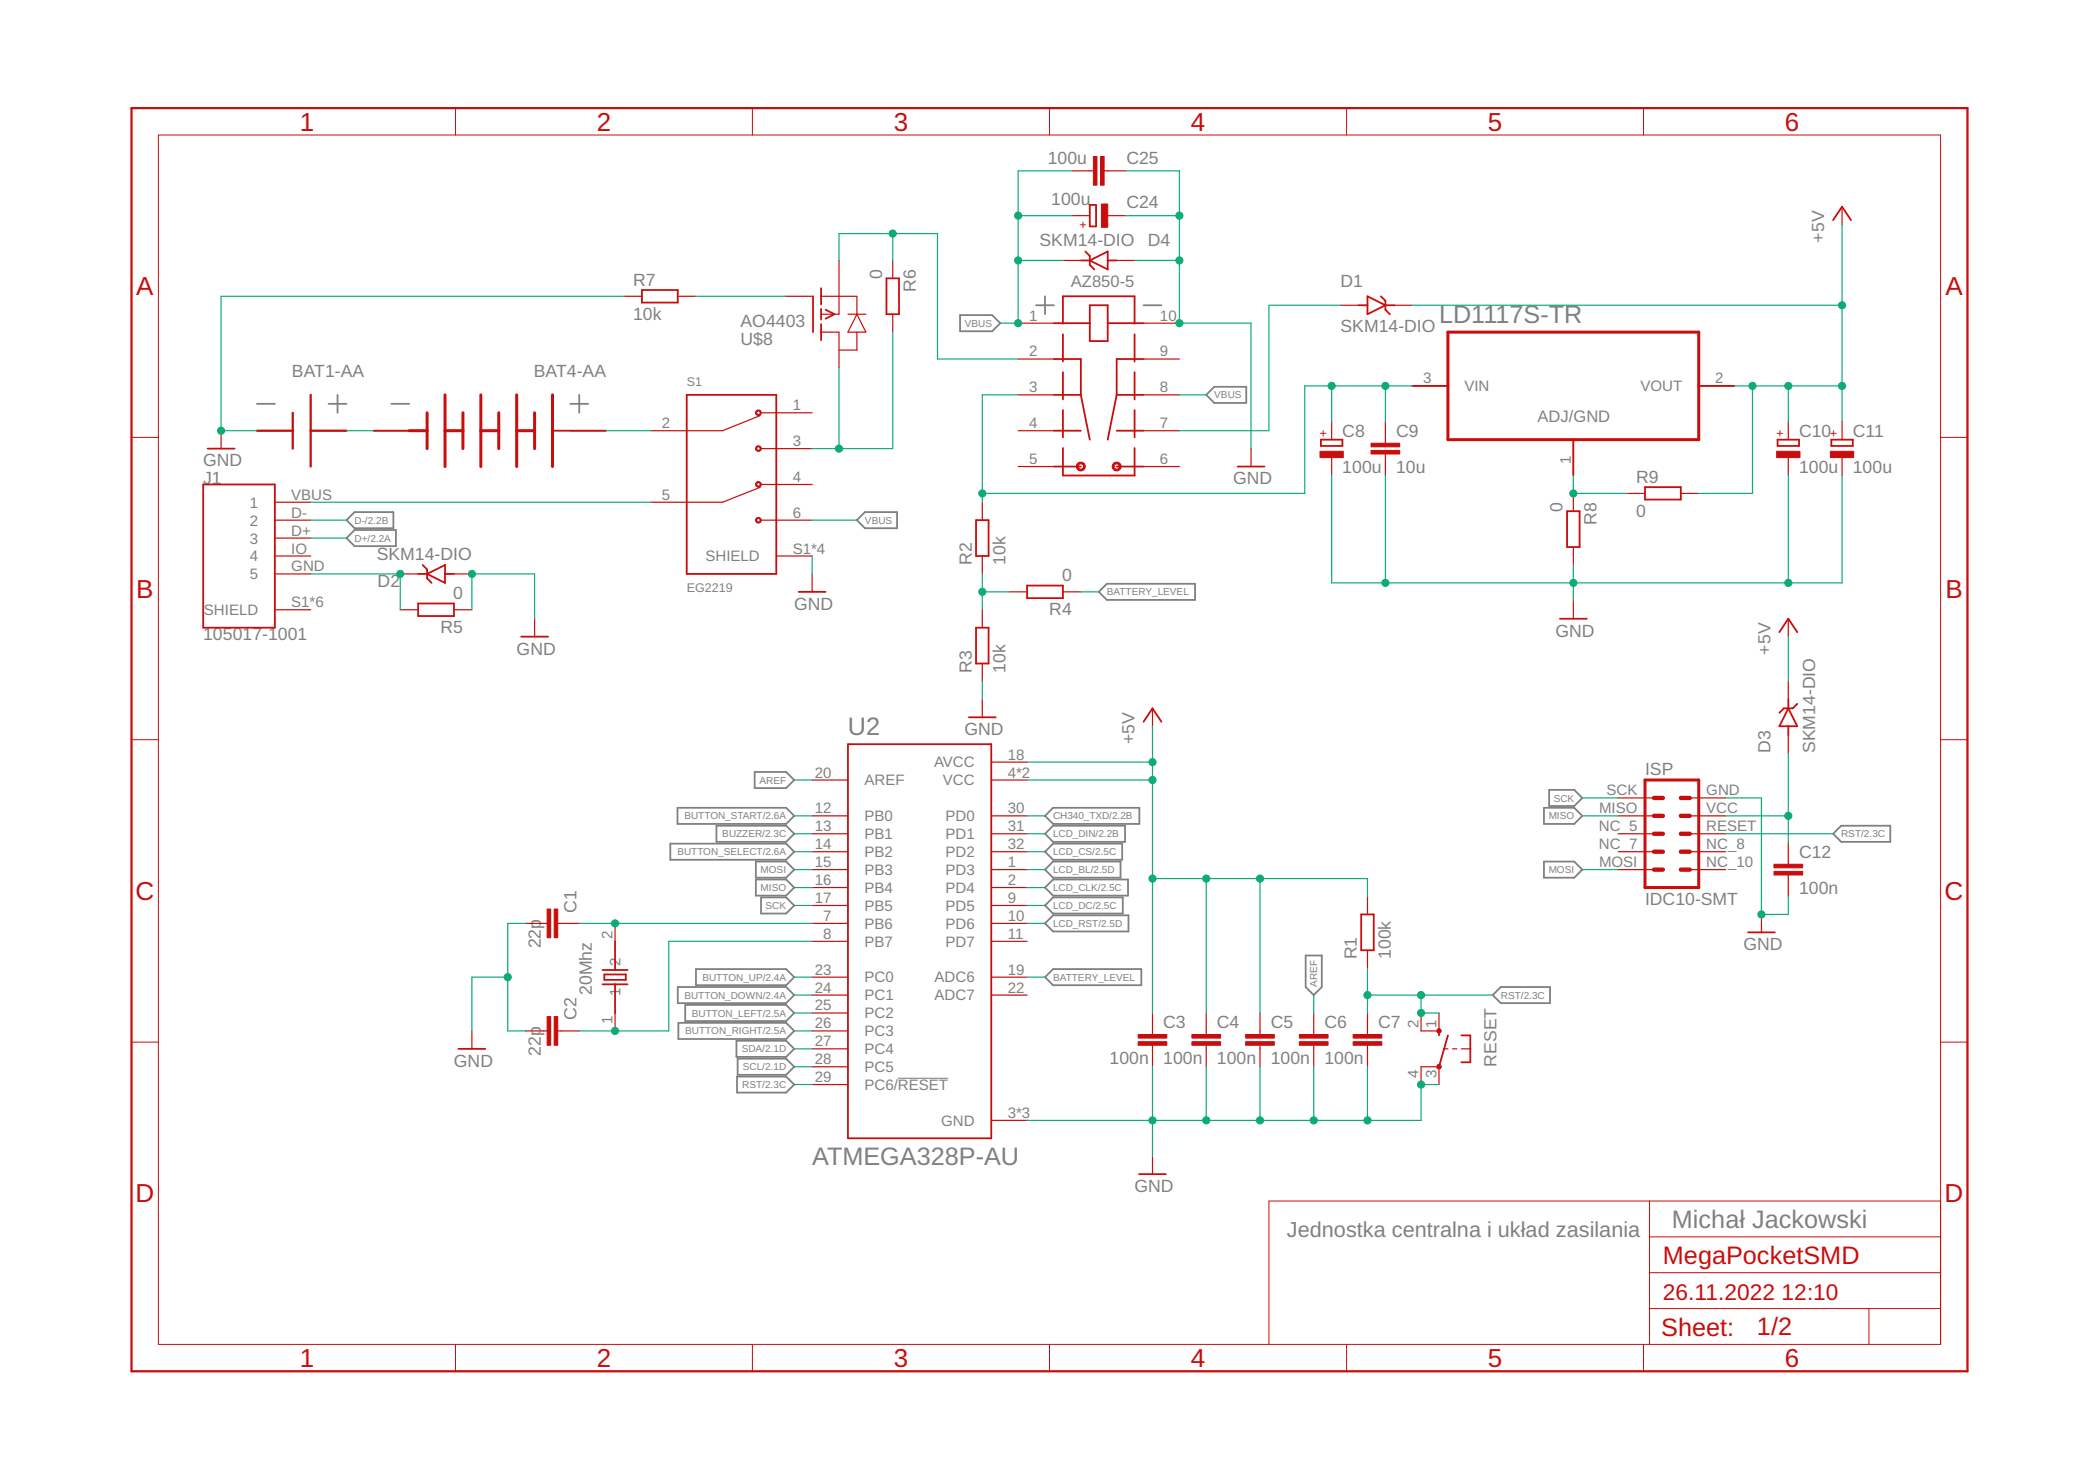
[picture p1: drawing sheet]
<svg xmlns="http://www.w3.org/2000/svg" width="297mm" height="210mm" viewBox="0 0 297 210" stroke-linecap="round" stroke-linejoin="round" font-family="sans-serif">
<path d="M127.3 152.8h7.1" fill="none" stroke="#808080" stroke-width=".15"/>
<g fill="none" stroke="#808080" stroke-width=".25">
<path d="M36.4 57.2h2.6M46.6 57.2h2.5M47.9 56v2.5M55.5 57.2h2.5M80.9 57.2h2.5M82.1 56v2.5M136.1 44.7h4.6l1.1 1.1-1.1 1.1h-4.6zM146.9 43.3h2.5M148.2 42v2.5M162.1 43.3h2.6M172.2 54.8h4.5v2.3h-4.5l-1.2-1.1zM50.3 72.6h5.5v2.3h-5.5l-1.2-1.2z"/>
<path d="M50.3 75.1h5.8v2.3h-5.8l-1.2-1.1zM121.5 73.7l1.1-1.1h4.6v2.3h-4.6zM156.9 82.7h12.5v2.3h-12.5l-1.1-1.1zM95 119.6h16.5l1.1 1.1-1.1 1.2h-16.5zM96.1 114.5h15.4l1.1 1.1-1.1 1.2h-15.4zM101.6 117h9.9l1.1 1.2-1.1 1.1h-9.9zM107 109.4h4.5l1.1 1.2-1.1 1.1h-4.5zM148.2 118.2l1.1-1.2h10.2v2.3h-10.2zM148.2 115.6l1.1-1.1h12.2v2.3h-12.2zM218.9 114.5h4.3l1.1 1.1-1.1 1.2h-4.3zM219.6 112h3.6l1.1 1.1-1.1 1.1h-3.6zM261 117h7v2.3h-7l-1.1-1.1z"/>
<path d="M96.1 139.9h15.4l1.1 1.1-1.1 1.2h-15.4zM98.7 137.4h12.8l1.1 1.1-1.1 1.1h-12.8zM107.2 122.1h4.3l1.1 1.2-1.1 1.1h-4.3zM107.2 124.7h4.3l1.1 1.1-1.1 1.1h-4.3zM107.9 127.2h3.6l1.1 1.1-1.1 1.2h-3.6zM148.2 120.7l1.1-1.1h9.8v2.3h-9.8zM148.2 123.3l1.1-1.2h9.6v2.3h-9.6zM148.2 125.8l1.1-1.1h10.6v2.2h-10.6zM148.2 138.5l1.1-1.1h12.5v2.2h-12.5zM148.2 128.3l1.1-1.1h9.9v2.3h-9.9zM148.2 130.9l1.1-1.2h10.7v2.3h-10.7zM185.1 135.4h2.3v4.5l-1.1 1.1-1.2-1.1z"/>
<path d="M218.9 122.1h4.3l1.1 1.2-1.1 1.1h-4.3zM96.2 145h15.3l1.1 1.1-1.1 1.2h-15.3zM97.2 142.4h14.3l1.1 1.2-1.1 1.1h-14.3zM104.4 147.5h7.1l1.1 1.2-1.1 1.1h-7.1zM104.5 152.6h7l1.1 1.1-1.1 1.2h-7zM104.6 150.1h6.9l1.1 1.1-1.1 1.1h-6.9zM211.6 141l1.2-1.1h7v2.3h-7z"/>
</g>
<g fill="none" stroke="#c90d0c" stroke-width=".14">
<path d="M22.5 19.1h252.6v171.4h-252.6zM64.6 15.3v3.8M106.7 15.3v3.8M148.8 15.3v3.8M190.9 15.3v3.8M233 15.3v3.8M18.6 62h3.9M275.1 62h3.9M18.6 104.8h3.9M275.1 104.8h3.9M18.6 147.7h3.9M275.1 147.7h3.9"/>
<path d="M233.9 170.2v20.3M233.9 175.3h41.2M275.1 170.2h-95.2v20.3M64.6 190.5v3.9M106.7 190.5v3.9M148.8 190.5v3.9M190.9 190.5v3.9M233 190.5v3.9M233.9 185.5h41.2M233.9 180.4h41.2M265 185.5v5"/>
</g>
<path d="M18.6 15.3h260.4v179.1h-260.4zM41.5 58.5v5.1M44 56v10.1M36.4 61h5.1M44 61h5.1" fill="none" stroke="#c90d0c" stroke-width=".32"/>
<g fill="none" stroke="#c90d0c" stroke-width=".17">
<path d="M119 36.9v7.6h-2.6M126.6 36.9v2.6M150.7 36.9h2.5M152 30.6h2.5M152 24.2h3M156.5 24.2h3.1M157.1 30.6h2.5M158.3 36.9h2.6M261.2 29.3v2.5M88.5 42h2.5M96.1 42h2.5M107.8 58.9l-5.4 2.1h-10.1"/>
<path d="M107.9 58.5h7.2M111.3 42h3.9M116.4 42h5.1v2.5M116.4 47.1h2.6v5.1M120.2 44.5h2.6M121.5 44.5l1.3 2.6h-2.6zM121.5 47.1v2.5h-2.5M126.6 44.5v2.6M144.4 45.8h5M144.4 50.9h5M144.4 56h5M162.1 45.8h5.1"/>
<path d="M162.1 50.9h5.1M162.1 56h5.1M188.8 59.8v2.5M190.1 43.3h2.5M196.4 59.8v3M197.7 43.3h2.5M200.2 54.7h5.1M240.9 54.7h5M253.6 59.8v2.5M261.2 59.8v2.5M31.3 61v2.6M36.4 61h5.1"/>
<path d="M39 73.7h5M39 71.2h5M39 78.8h5M39 76.3h5M44 61h5.1M52.9 61h5.1M80.9 61h5M107.8 69.1l-5.4 2.1h-10.1M107.9 63.6h7.2M107.9 73.7h7.2M107.9 68.7h7.2M110.1 78.8h5"/>
<path d="M139.3 71.2v2.5M139.3 78.8v2.5M144.4 61h5M144.4 66.1h5M162.1 61h5.1M162.1 66.1h5.1M177.4 63.6v2.5M188.8 64.9v2.5M196.4 64.3v3.1M223.1 62.3v5.1M223.1 69.9v2.6M223.1 77.5v2.6"/>
<path d="M230.7 69.9h2.5M238.3 69.9h2.6M253.6 64.9v2.5M261.2 64.9v2.5M39 81.3h5M39 86.4h5M56.7 81.3h2.6M56.7 86.4h2.6M64.4 81.3h2.5M64.4 86.4h2.5M75.8 87.7v2.5M115.1 81.3v2.6"/>
<path d="M139.3 86.4v2.6M139.3 94v2.6M139.3 99.1v2.6M143.1 83.9h2.5M150.7 83.9h2.5M223.1 85.2v2.5M253.6 87.7v2.5M253.6 96.6v2.5M115.1 110.6h5.1M115.1 115.6h5.1M115.1 118.2h5.1M140.5 110.6h5.1"/>
<path d="M140.5 115.6h5.1M140.5 118.2h5.1M140.5 108h5.1M163.4 100.4v2.5M229.4 115.6h5.1M229.4 118.2h5.1M229.4 113.1h5.1M239.6 115.6h5.1M239.6 118.2h5.1M239.6 113.1h5.1M253.6 104.2v2.5M253.6 119.4v3.1"/>
<path d="M74.5 130.9h3.1M79.1 130.9h3M87.2 130.9v2.5M115.1 120.7h5.1M115.1 123.3h5.1M115.1 125.8h5.1M115.1 128.3h5.1M115.1 130.9h5.1M115.1 133.4h5.1M115.1 138.5h5.1M140.5 120.7h5.1M140.5 123.3h5.1"/>
<path d="M140.5 125.8h5.1M140.5 128.3h5.1M140.5 130.9h5.1M140.5 133.4h5.1M140.5 138.5h5.1M193.9 127.1v2.5M193.9 134.7v2.5M229.4 120.7h5.1M229.4 123.3h5.1M239.6 120.7h5.1M239.6 123.3h5.1M249.7 129.6v2.5"/>
<path d="M253.6 124v3.1M66.9 146.1v2.6M74.5 146.1h3.1M79.1 146.1h3M87.2 143.6v2.5M115.1 141h5.1M115.1 143.6h5.1M115.1 146.1h5.1M115.1 148.7h5.1M115.1 151.2h5.1M115.1 153.7h5.1M140.5 158.8h5.1"/>
<path d="M140.5 141h5.1M163.4 143.6v3M163.4 148.1v3.1M171 143.6v3M171 148.1v3.1M178.6 143.6v3M178.6 148.1v3.1M186.3 143.6v3M186.3 148.1v3.1M193.9 143.6v3M193.9 148.1v3.1M201.5 143.6v2.5h2.5v-2.5"/>
<path d="M201.5 153.7v-2.5h2.5v2.5M204.7 148.7h.6M205.9 148.7h.7M207.2 148.7h1.3M163.4 163.9v2.5"/>
</g>
<g fill="#c90d0c" stroke="#c90d0c" stroke-width=".14">
<path d="M107.3 58.2a.41 .41 0 0 1 .6 .1 .41 .41 0 0 1-.3 .6 .41 .41 0 0 1-.5-.4h.2a.26 .26 0 0 1 .3-.2 .26 .26 0 0 1 .2 .3 .26 .26 0 0 1-.4 .1l-.1-.2h-.2z" fill-rule="evenodd"/>
<path d="M107.3 63.2a.41 .41 0 0 1 .6 .2 .41 .41 0 0 1-.3 .6 .41 .41 0 0 1-.5-.4h.2a.25 .25 0 0 1 .3-.3 .25 .25 0 0 1 .2 .4 .25 .25 0 0 1-.4 .1l-.1-.2h-.2z" fill-rule="evenodd"/>
<path d="M107.3 68.3a.41 .41 0 0 1 .6 .2 .41 .41 0 0 1-.3 .6 .41 .41 0 0 1-.5-.4h.2a.25 .25 0 0 1 .3-.3 .25 .25 0 0 1 .2 .3 .25 .25 0 0 1-.4 .2l-.1-.2h-.2z" fill-rule="evenodd"/>
<path d="M107.3 73.4a.41 .41 0 0 1 .6 .2 .41 .41 0 0 1-.3 .5 .41 .41 0 0 1-.5-.4h.2a.25 .25 0 0 1 .3-.2 .25 .25 0 0 1 .2 .3 .25 .25 0 0 1-.4 .1l-.1-.2h-.2z" fill-rule="evenodd"/>
<path d="M203.8 150.9h.2h.3l.1 .3-.1 .2-.3 .1-.2-.1-.1-.2z" fill-rule="evenodd"/>
<path d="M157.9 65.7a.64 .64 0 0 1 1 .1 .64 .64 0 0 1-.4 .9 .64 .64 0 0 1-.8-.6h.2a.38 .38 0 0 1 .6-.3 .38 .38 0 0 1 .1 .6 .38 .38 0 0 1-.6-.1l-.1-.2h-.2z" fill-rule="evenodd"/>
<path d="M152.8 65.7a.64 .64 0 0 1 1 .1 .64 .64 0 0 1-.4 .9 .64 .64 0 0 1-.8-.6h.3a.39 .39 0 0 1 .5-.3 .39 .39 0 0 1 .1 .6 .39 .39 0 0 1-.6-.1v-.2h-.3z" fill-rule="evenodd"/>
<circle cx="204" cy="146.1" r=".33"/>
</g>
<g fill="none" stroke="#c90d0c" stroke-width=".25">
<path d="M125.7 39.5h1.8v5h-1.8zM153.2 36.9h1.3M153.9 35.6l.6 .7v1.2l.7 .7M154.5 29h.9v3.1h-.9zM154.5 36.9l2.6-1.3v2.6zM157.1 36.9h1.2M259.9 31.2l1.3-1.9 1.2 1.9M91 41.1h5.1v1.8h-5.1zM97.4 56h12.7v25.3h-12.7zM115.3 42v5.1M116.4 40.9v2.2M116.4 43.8v1.5"/>
<path d="M116.4 45.9v2.3M117.1 43.9l1.2 .6-1.2 .7M149.4 56h3.8M149.4 45.8h5.1M149.4 50.9h3.8v5.1M150.7 45.9v-3.9h10.2v3.9M150.7 47.4v3.8M150.7 52.7v3.9M150.7 58.1v3.9M153.2 56l1.3 6.3M154.5 43.3h2.6v5h-2.6zM157.1 45.8h5"/>
<path d="M158.3 56h3.8M158.3 56l-1.2 6.3M160.9 47.4v3.8M160.9 52.7v3.9M160.9 58.1v3.9M162.1 50.9h-3.8v5.1M192.6 43.3h1.3M193.9 42l2.5 1.3-2.5 1.2zM195.8 42l.6 .6v1.3l.7 .6M196.4 43.3h1.3M200.2 54.7h5.1M240.9 54.7h5"/>
<path d="M28.8 68.7h10.2v20.3h-10.2zM29.4 63.6h3.9M52.9 61h5.1M78.3 61h7.6M138.4 73.7h1.8v5.1h-1.8zM149.4 61h3.8M149.4 66.1h3.8M150.7 63.5v3.9h10.2v-3.9M158.3 61h3.8M158.3 66.1h3.8M175.5 66.1h3.8M187.3 62.3h3v.9h-3z"/>
<path d="M222.2 72.5h1.8v5h-1.8zM223.1 62.3v5.1M233.2 69h5.1v1.8h-5.1zM252 62.3h3.1v.9h-3.1zM259.7 62.3h3v.9h-3zM59.3 81.3h1.3M59.3 85.5h5.1v1.8h-5.1zM59.9 80.1l.7 .6v1.3l.6 .6M60.6 81.3l2.5-1.2v2.5zM63.1 81.3h1.3M73.9 90.2h3.8M113.2 83.9h3.9"/>
<path d="M138.4 89h1.8v5h-1.8zM145.6 83h5.1v1.8h-5.1zM221.2 87.7h3.8M252.3 89.6l1.3-1.9 1.2 1.9M253.6 99.1v1.3M254.8 99.8l-.6 .6h-1.3l-.6 .6M120.2 105.5h20.3v55.8h-20.3zM137.4 101.7h3.8M162.1 102.3l1.3-1.9 1.3 1.9M253.6 100.4l1.2 2.5h-2.5zM253.6 102.9v1.3M85.4 137.5h3.6"/>
<path d="M85.4 139.5h3.6M85.7 138.1h3v.8h-3zM87.2 133.4v4.1M87.2 139.5v4.1M193 129.6h1.8v5.1h-1.8zM247.8 132.1h3.9M65 148.7h3.8M204 146.1v.6M205.3 146.7l-1.3 4.5M207.2 146.7h1.3v3.9h-1.3M161.5 166.4h3.8"/>
</g>
<g fill="none" stroke="#c90d0c" stroke-width=".42">
<path d="M60.6 58.5v5.1M63.1 56v10.1M65.6 58.5v5.1M68.2 56v10.1M70.7 58.5v5.1M73.3 56v10.1M75.8 58.5v5.1M78.3 56v10.1M205.3 47.1h35.6v15.2h-35.6zM58 61h2.6M63.1 61h2.5M68.2 61h2.5"/>
<path d="M73.3 61h2.5M233.2 110.6h7.7v15.2h-7.7z"/>
</g>
<g fill="#c90d0c" stroke="#c90d0c" stroke-width=".14">
<path d="M77.6 128.8h.5v4.1h-.5z"/>
<path d="M78.6 128.8h.5v4.1h-.5z"/>
<path d="M77.6 144.1h.5v4h-.5z"/>
<path d="M78.6 144.1h.5v4h-.5z"/>
<path d="M161.4 147.6h4v.5h-4z"/>
<path d="M161.4 146.6h4v.5h-4z"/>
<path d="M184.2 147.6h4.1v.5h-4.1z"/>
<path d="M184.2 146.6h4.1v.5h-4.1z"/>
<path d="M191.9 147.6h4v.5h-4z"/>
<path d="M191.9 146.6h4v.5h-4z"/>
<path d="M194.4 63.8h4.1v.5h-4.1z"/>
<path d="M194.4 62.8h4.1v.5h-4.1z"/>
<path d="M251.9 64h3.3v.9h-3.3z"/>
<path d="M169 147.6h4.1v.5h-4.1z"/>
<path d="M169 146.6h4.1v.5h-4.1z"/>
<path d="M176.6 147.6h4.1v.5h-4.1z"/>
<path d="M176.6 146.6h4.1v.5h-4.1z"/>
<path d="M251.5 123.5h4.1v.5h-4.1z"/>
<path d="M251.5 122.5h4.1v.5h-4.1z"/>
<path d="M259.5 64h3.3v.9h-3.3z"/>
<path d="M187.2 64h3.3v.9h-3.3z"/>
<path d="M156.2 28.9h.9v3.3h-.9z"/>
<path d="M156 22.2h.5v4h-.5z"/>
<path d="M155 22.2h.5v4h-.5z"/>
</g>
<path d="M234.5 113.1h1.3M234.5 115.6h1.3M234.5 118.2h1.3M238.3 113.1h1.3M238.3 115.6h1.3M238.3 118.2h1.3M234.5 120.7h1.3M234.5 123.3h1.3M238.3 120.7h1.3M238.3 123.3h1.3" fill="none" stroke="#c90d0c" stroke-width=".61"/>
<g fill="none" stroke="#0dab76" stroke-width=".17">
<path d="M119 36.9v-3.8h13.9v17.8h11.5M126.6 33.1v3.8M144.4 30.6h7.6M144.4 36.9h6.3M152 24.2h-7.6v21.6h-2.6M159.6 24.2h7.6v21.6h10.2v17.8M159.6 30.6h7.6M160.9 36.9h6.3M261.2 31.8v28M88.5 42h-57.2v19h5.1M98.6 42h12.7M119 52.2v11.4"/>
<path d="M126.6 47.1v16.5h-11.5M144.4 56h-5.1v15.2M167.2 56h3.8M188.8 54.7v5.1M190.1 43.3h-10.2v17.7h-12.7M196.4 54.7v5.1M200.2 43.3h61M200.2 54.7h-15.2v15.2h-45.7M245.9 54.7h15.3M248.5 54.7v15.2h-7.6M253.6 54.7v5.1M44 71.2h48.3"/>
<path d="M44 73.7h5.1M44 76.3h5.1M49.1 61h3.8M85.9 61h6.4M115.1 78.8v2.5M115.1 73.7h6.4M188.8 67.4v15.2h72.4v-15.2M196.4 67.4v15.2M223.1 67.4v2.5h7.6M253.6 67.4v15.2M44 81.3h12.7v5.1M66.9 86.4v-5.1h8.9v6.4"/>
<path d="M139.3 81.3v5.1M139.3 96.6v2.5M139.3 83.9h3.8M153.2 83.9h2.6M223.1 80.1v5.1M253.6 90.2v6.4M112.6 118.2h2.5M112.6 115.6h2.5M112.6 110.6h2.5M145.6 118.2h2.6M145.6 115.6h2.6M145.6 110.6h17.8"/>
<path d="M145.6 108h17.8M163.4 102.9v40.7M224.3 113.1h5.1M224.3 115.6h5.1M244.7 113.1h5v16.5h3.9v-2.5M244.7 118.2h15.2M244.7 115.6h8.9M253.6 106.7v12.7M72 138.5h-5.1v7.6M74.5 130.9h-2.5v15.2h2.5M82.1 130.9h33M112.6 138.5h2.5"/>
<path d="M112.6 120.7h2.5M112.6 123.3h2.5M112.6 125.8h2.5M112.6 128.3h2.5M115.1 133.4h-20.3v12.7h-12.7M145.6 130.9h2.6M145.6 138.5h2.6M145.6 120.7h2.6M145.6 123.3h2.6M145.6 125.8h2.6M145.6 128.3h2.6M163.4 124.5h30.5v2.6"/>
<path d="M171 124.5v19.1M178.6 124.5v19.1M193.9 137.2v6.4M224.3 123.3h5.1M112.6 146.1h2.5M112.6 153.7h2.5M112.6 148.7h2.5M112.6 151.2h2.5M112.6 141h2.5M112.6 143.6h2.5M163.4 151.2v12.7M171 151.2v7.6"/>
<path d="M178.6 151.2v7.6M186.3 141v2.6M186.3 151.2v7.6M193.9 151.2v7.6M193.9 141h17.7M201.5 141v2.6h2.5M204 153.7h-2.5v5.1h-55.9"/>
</g>
<g fill="#0dab76" stroke="#0dab76" stroke-width=".14">
<circle cx="72" cy="138.5" r=".51"/>
<circle cx="163.4" cy="158.8" r=".51"/>
<circle cx="186.3" cy="158.8" r=".51"/>
<circle cx="201.5" cy="153.7" r=".51"/>
<circle cx="193.9" cy="158.8" r=".51"/>
<circle cx="171" cy="158.8" r=".51"/>
<circle cx="178.6" cy="158.8" r=".51"/>
<circle cx="31.3" cy="61" r=".51"/>
<circle cx="167.2" cy="45.8" r=".51"/>
<circle cx="167.2" cy="30.6" r=".51"/>
<circle cx="167.2" cy="36.9" r=".51"/>
<circle cx="223.1" cy="82.6" r=".51"/>
<circle cx="253.6" cy="82.6" r=".51"/>
<circle cx="196.4" cy="82.6" r=".51"/>
<circle cx="66.9" cy="81.3" r=".51"/>
<circle cx="249.7" cy="129.6" r=".51"/>
<circle cx="87.2" cy="130.9" r=".51"/>
<circle cx="87.2" cy="146.1" r=".51"/>
<circle cx="163.4" cy="108" r=".51"/>
<circle cx="163.4" cy="110.6" r=".51"/>
<circle cx="163.4" cy="124.5" r=".51"/>
<circle cx="171" cy="124.5" r=".51"/>
<circle cx="178.6" cy="124.5" r=".51"/>
<circle cx="253.6" cy="54.7" r=".51"/>
<circle cx="248.5" cy="54.7" r=".51"/>
<circle cx="261.2" cy="54.7" r=".51"/>
<circle cx="261.2" cy="43.3" r=".51"/>
<circle cx="193.9" cy="141" r=".51"/>
<circle cx="201.5" cy="143.6" r=".51"/>
<circle cx="201.5" cy="141" r=".51"/>
<circle cx="126.6" cy="33.1" r=".51"/>
<circle cx="139.3" cy="69.9" r=".51"/>
<circle cx="196.4" cy="54.7" r=".51"/>
<circle cx="188.8" cy="54.7" r=".51"/>
<circle cx="144.4" cy="45.8" r=".51"/>
<circle cx="144.4" cy="30.6" r=".51"/>
<circle cx="144.4" cy="36.9" r=".51"/>
<circle cx="119" cy="63.6" r=".51"/>
<circle cx="139.3" cy="83.9" r=".51"/>
<circle cx="56.7" cy="81.3" r=".51"/>
<circle cx="223.1" cy="69.9" r=".51"/>
<circle cx="253.6" cy="115.6" r=".51"/>
</g>
<g font-size="3.7" fill="#c90d0c">
<text x="42.5" y="18.5">1</text>
<text x="84.6" y="18.5">2</text>
<text x="126.7" y="18.5">3</text>
<text x="168.8" y="18.5">4</text>
<text x="211" y="18.5">5</text>
<text x="253.1" y="18.5">6</text>
<text x="19.3" y="41.9">A</text>
<text x="275.8" y="41.9">A</text>
<text x="19.3" y="84.7">B</text>
<text x="275.8" y="84.7">B</text>
<text x="19.2" y="127.6">C</text>
<text x="275.7" y="127.6">C</text>
<text x="19.2" y="170.4">D</text>
<text x="275.7" y="170.4">D</text>
<text x="42.5" y="193.7">1</text>
<text x="84.6" y="193.7">2</text>
<text x="126.7" y="193.7">3</text>
<text x="168.8" y="193.7">4</text>
<text x="211" y="193.7">5</text>
<text x="253.1" y="193.7">6</text>
</g>
<g font-size="3.6" fill="#808080">
<text x="204" y="45.8">LD1117S-TR</text>
<text x="120.2" y="104.2">U2</text>
<text x="115.1" y="165.2">ATMEGA328P-AU</text>
<text x="237" y="174">Michał Jackowski</text>
</g>
<g font-size="3.6" fill="#c90d0c">
<text x="235.8" y="179.1">MegaPocketSMD</text>
<text x="235.5" y="189.4">Sheet:</text>
<text x="249.1" y="189.3">1/2</text>
</g>
<g font-size="3.2" fill="#c90d0c">
<text x="235.8" y="184.2">26.11.2022</text>
<text x="252.6" y="184.2">12:10</text>
</g>
<text font-size="3.1" fill="#808080" x="182.4" y="175.3">Jednostka centralna i układ zasilania</text>
<g font-size="2.5" fill="#808080">
<text x="148.5" y="23.2">100u</text>
<text x="159.7" y="23.2">C25</text>
<text x="149.1" y="29">100u</text>
<text x="159.7" y="29.5">C24</text>
<text x="147.4" y="34.9">SKM14-DIO</text>
<text x="162.7" y="34.9">D4</text>
<text x="258.6" y="34.4" transform="rotate(-90 258.6 34.4)">+5V</text>
<text x="89.8" y="40.5">R7</text>
<text x="125.1" y="39.6" transform="rotate(-90 125.1 39.6)">0</text>
<text x="129.9" y="41.4" transform="rotate(-90 129.9 41.4)">R6</text>
<text x="190.1" y="40.7">D1</text>
<text x="89.8" y="45.3">10k</text>
<text x="105" y="46.3">AO4403</text>
<text x="190.1" y="47.1">SKM14-DIO</text>
<text x="41.4" y="53.4">BAT1-AA</text>
<text x="75.7" y="53.4">BAT4-AA</text>
<text x="105" y="48.8">U$8</text>
<text x="190.3" y="61.9">C8</text>
<text x="197.9" y="61.9">C9</text>
<text x="255.1" y="61.9">C10</text>
<text x="262.7" y="61.9">C11</text>
<text x="28.8" y="68.6">J1</text>
<text x="28.8" y="66.1">GND</text>
<text x="174.8" y="68.7">GND</text>
<text x="190.3" y="67">100u</text>
<text x="197.9" y="67">10u</text>
<text x="232" y="68.4">R9</text>
<text x="255.1" y="67">100u</text>
<text x="262.7" y="67">100u</text>
<text x="221.6" y="72.6" transform="rotate(-90 221.6 72.6)">0</text>
<text x="226.4" y="74.4" transform="rotate(-90 226.4 74.4)">R8</text>
<text x="232" y="73.2">0</text>
<text x="53.4" y="79.3">SKM14-DIO</text>
<text x="53.5" y="83.1">D2</text>
<text x="137.8" y="80.1" transform="rotate(-90 137.8 80.1)">R2</text>
<text x="142.6" y="80.1" transform="rotate(-90 142.6 80.1)">10k</text>
<text x="150.6" y="82.4">0</text>
<text x="62.4" y="89.7">R5</text>
<text x="64.2" y="84.9">0</text>
<text x="112.6" y="86.4">GND</text>
<text x="148.8" y="87.2">R4</text>
<text x="28.8" y="90.8">105017-1001</text>
<text x="73.2" y="92.8">GND</text>
<text x="137.8" y="95.3" transform="rotate(-90 137.8 95.3)">R3</text>
<text x="142.6" y="95.3" transform="rotate(-90 142.6 95.3)">10k</text>
<text x="220.5" y="90.2">GND</text>
<text x="251" y="92.8" transform="rotate(-90 251 92.8)">+5V</text>
<text x="136.7" y="104.2">GND</text>
<text x="160.9" y="105.5" transform="rotate(-90 160.9 105.5)">+5V</text>
<text x="251" y="106.7" transform="rotate(-90 251 106.7)">D3</text>
<text x="257.4" y="106.7" transform="rotate(-90 257.4 106.7)">SKM14-DIO</text>
<text x="233.2" y="109.8">ISP</text>
<text x="255.1" y="121.6">C12</text>
<text x="81.8" y="129.3" transform="rotate(-90 81.8 129.3)">C1</text>
<text x="233.2" y="128.3">IDC10-SMT</text>
<text x="255.1" y="126.7">100n</text>
<text x="76.7" y="134.4" transform="rotate(-90 76.7 134.4)">22p</text>
<text x="192.4" y="135.9" transform="rotate(-90 192.4 135.9)">R1</text>
<text x="197.2" y="135.9" transform="rotate(-90 197.2 135.9)">100k</text>
<text x="247.2" y="134.7">GND</text>
<text x="83.9" y="141" transform="rotate(-90 83.9 141)">20Mhz</text>
<text x="76.7" y="149.7" transform="rotate(-90 76.7 149.7)">22p</text>
<text x="81.8" y="144.6" transform="rotate(-90 81.8 144.6)">C2</text>
<text x="164.9" y="145.7">C3</text>
<text x="172.5" y="145.7">C4</text>
<text x="180.2" y="145.7">C5</text>
<text x="187.8" y="145.7">C6</text>
<text x="195.4" y="145.7">C7</text>
<text x="64.4" y="151.2">GND</text>
<text x="157.3" y="150.8">100n</text>
<text x="164.9" y="150.8">100n</text>
<text x="172.5" y="150.8">100n</text>
<text x="180.2" y="150.8">100n</text>
<text x="187.8" y="150.8">100n</text>
<text x="212.2" y="151.2" transform="rotate(-90 212.2 151.2)">RESET</text>
<text x="160.9" y="169">GND</text>
</g>
<g font-size="2.3" fill="#808080">
<text x="151.8" y="40.7">AZ850-5</text>
<text x="218" y="59.8">ADJ/GND</text>
</g>
<g font-size="2.1" fill="#808080">
<text x="145.9" y="45.4">1</text>
<text x="164.5" y="45.4">10</text>
<text x="145.9" y="50.5">2</text>
<text x="164.5" y="50.5">9</text>
<text x="112.4" y="58.1">1</text>
<text x="145.9" y="55.6">3</text>
<text x="164.5" y="55.6">8</text>
<text x="201.8" y="54.3">3</text>
<text x="207.6" y="55.4">VIN</text>
<text x="232.6" y="55.5">VOUT</text>
<text x="243.2" y="54.3">2</text>
<text x="93.9" y="60.7">2</text>
<text x="112.4" y="63.2">3</text>
<text x="145.9" y="60.7">4</text>
<text x="145.9" y="65.8">5</text>
<text x="164.5" y="60.7">7</text>
<text x="164.5" y="65.8">6</text>
<text x="222.7" y="65.8" transform="rotate(-90 222.7 65.8)">1</text>
<text x="35.4" y="72">1</text>
<text x="41.3" y="70.8">VBUS</text>
<text x="93.9" y="70.8">5</text>
<text x="112.4" y="68.3">4</text>
<text x="35.4" y="74.5">2</text>
<text x="35.4" y="77">3</text>
<text x="41.3" y="73.4">D-</text>
<text x="41.3" y="75.9">D+</text>
<text x="112.4" y="73.4">6</text>
<text x="35.4" y="79.6">4</text>
<text x="35.4" y="82.1">5</text>
<text x="41.3" y="78.5">IO</text>
<text x="41.3" y="81">GND</text>
<text x="100" y="79.6">SHIELD</text>
<text x="112.4" y="78.5">S1*4</text>
<text x="28.9" y="87.2">SHIELD</text>
<text x="41.3" y="86.1">S1*6</text>
<text x="142.9" y="107.7">18</text>
<text x="115.5" y="110.2">20</text>
<text x="122.6" y="111.3">AREF</text>
<text x="132.4" y="108.8">AVCC</text>
<text x="133.7" y="111.3">VCC</text>
<text x="142.9" y="110.2">4*2</text>
<text x="227.8" y="112.7">SCK</text>
<text x="241.9" y="112.7">GND</text>
<text x="115.5" y="115.3">12</text>
<text x="115.5" y="117.8">13</text>
<text x="122.6" y="116.4">PB0</text>
<text x="122.6" y="118.9">PB1</text>
<text x="134.1" y="116.4">PD0</text>
<text x="134.1" y="118.9">PD1</text>
<text x="142.9" y="115.3">30</text>
<text x="142.9" y="117.8">31</text>
<text x="226.7" y="117.8">NC_5</text>
<text x="226.7" y="115.3">MISO</text>
<text x="241.9" y="117.8">RESET</text>
<text x="241.9" y="115.3">VCC</text>
<text x="115.5" y="120.4">14</text>
<text x="115.5" y="122.9">15</text>
<text x="115.5" y="125.4">16</text>
<text x="122.6" y="121.5">PB2</text>
<text x="122.6" y="124">PB3</text>
<text x="134.1" y="121.5">PD2</text>
<text x="134.1" y="124">PD3</text>
<text x="142.9" y="120.4">32</text>
<text x="142.9" y="122.9">1</text>
<text x="142.9" y="125.4">2</text>
<text x="226.7" y="120.4">NC_7</text>
<text x="226.7" y="122.9">MOSI</text>
<text x="241.9" y="122.9">NC_10</text>
<text x="241.9" y="120.4">NC_8</text>
<text x="115.5" y="128">17</text>
<text x="116.7" y="130.5">7</text>
<text x="122.6" y="126.6">PB4</text>
<text x="122.6" y="129.1">PB5</text>
<text x="122.6" y="131.6">PB6</text>
<text x="134.1" y="126.6">PD4</text>
<text x="134.1" y="129.1">PD5</text>
<text x="134.1" y="131.6">PD6</text>
<text x="142.9" y="128">9</text>
<text x="142.9" y="130.5">10</text>
<text x="86.9" y="133.1" transform="rotate(-90 86.9 133.1)">2</text>
<text x="88" y="136.9" transform="rotate(-90 88 136.9)">2</text>
<text x="116.7" y="133.1">8</text>
<text x="122.6" y="134.2">PB7</text>
<text x="134.1" y="134.2">PD7</text>
<text x="142.9" y="133.1">11</text>
<text x="88" y="141.2" transform="rotate(-90 88 141.2)">1</text>
<text x="115.5" y="138.1">23</text>
<text x="115.5" y="140.7">24</text>
<text x="115.5" y="143.2">25</text>
<text x="122.6" y="139.2">PC0</text>
<text x="122.6" y="141.8">PC1</text>
<text x="132.5" y="139.2">ADC6</text>
<text x="132.5" y="141.8">ADC7</text>
<text x="142.9" y="138.1">19</text>
<text x="142.9" y="140.7">22</text>
<text x="86.9" y="145.1" transform="rotate(-90 86.9 145.1)">1</text>
<text x="115.5" y="145.7">26</text>
<text x="115.5" y="148.3">27</text>
<text x="122.6" y="144.3">PC2</text>
<text x="122.6" y="146.9">PC3</text>
<text x="122.6" y="149.4">PC4</text>
<text x="201.1" y="145.7" transform="rotate(-90 201.1 145.7)">2</text>
<text x="203.7" y="145.7" transform="rotate(-90 203.7 145.7)">1</text>
<text x="115.5" y="150.8">28</text>
<text x="115.5" y="153.4">29</text>
<text x="122.6" y="151.9">PC5</text>
<text x="122.6" y="154.5">PC6/RESET</text>
<text x="201.1" y="152.7" transform="rotate(-90 201.1 152.7)">4</text>
<text x="203.7" y="152.7" transform="rotate(-90 203.7 152.7)">3</text>
<text x="133.4" y="159.6">GND</text>
<text x="142.9" y="158.4">3*3</text>
</g>
<g font-size="1.8" fill="#c90d0c">
<text x="153.1" y="32.4">+</text>
<text x="188.2" y="61.9" transform="rotate(-90 188.2 61.9)">+</text>
<text x="253" y="61.9" transform="rotate(-90 253 61.9)">+</text>
<text x="260.6" y="61.9" transform="rotate(-90 260.6 61.9)">+</text>
</g>
<g font-size="1.8" fill="#808080">
<text x="97.4" y="54.7">S1</text>
<text x="97.4" y="83.9">EG2219</text>
</g>
<g font-size="1.4" fill="#808080">
<text x="136.8" y="46.3">VBUS</text>
<text x="172.2" y="56.5">VBUS</text>
<text x="50.3" y="74.2">D-/2.2B</text>
<text x="50.3" y="76.8">D+/2.2A</text>
<text x="122.6" y="74.2">VBUS</text>
<text x="156.9" y="84.4">BATTERY_LEVEL</text>
<text x="107.7" y="111.1">AREF</text>
<text x="220.3" y="113.6">SCK</text>
<text x="97" y="116.1">BUTTON_START/2.6A</text>
<text x="102.4" y="118.7">BUZZER/2.3C</text>
<text x="149.3" y="118.7">LCD_DIN/2.2B</text>
<text x="149.3" y="116.1">CH340_TXD/2.2B</text>
<text x="219.6" y="116.1">MISO</text>
<text x="261" y="118.7">RST/2.3C</text>
<text x="96" y="121.2">BUTTON_SELECT/2.6A</text>
<text x="107.8" y="123.8">MOSI</text>
<text x="149.3" y="121.2">LCD_CS/2.5C</text>
<text x="149.3" y="123.8">LCD_BL/2.5D</text>
<text x="219.6" y="123.8">MOSI</text>
<text x="107.8" y="126.3">MISO</text>
<text x="108.5" y="128.8">SCK</text>
<text x="149.3" y="126.3">LCD_CLK/2.5C</text>
<text x="149.3" y="128.8">LCD_DC/2.5C</text>
<text x="149.3" y="131.4">LCD_RST/2.5D</text>
<text x="97" y="141.5">BUTTON_DOWN/2.4A</text>
<text x="99.6" y="139">BUTTON_UP/2.4A</text>
<text x="149.3" y="139">BATTERY_LEVEL</text>
<text x="186.8" y="139.9" transform="rotate(-90 186.8 139.9)">AREF</text>
<text x="212.8" y="141.5">RST/2.3C</text>
<text x="97.2" y="146.6">BUTTON_RIGHT/2.5A</text>
<text x="98.1" y="144.1">BUTTON_LEFT/2.5A</text>
<text x="105.2" y="149.2">SDA/2.1D</text>
<text x="105.2" y="154.2">RST/2.3C</text>
<text x="105.3" y="151.7">SCL/2.1D</text>
</g>
</svg>
